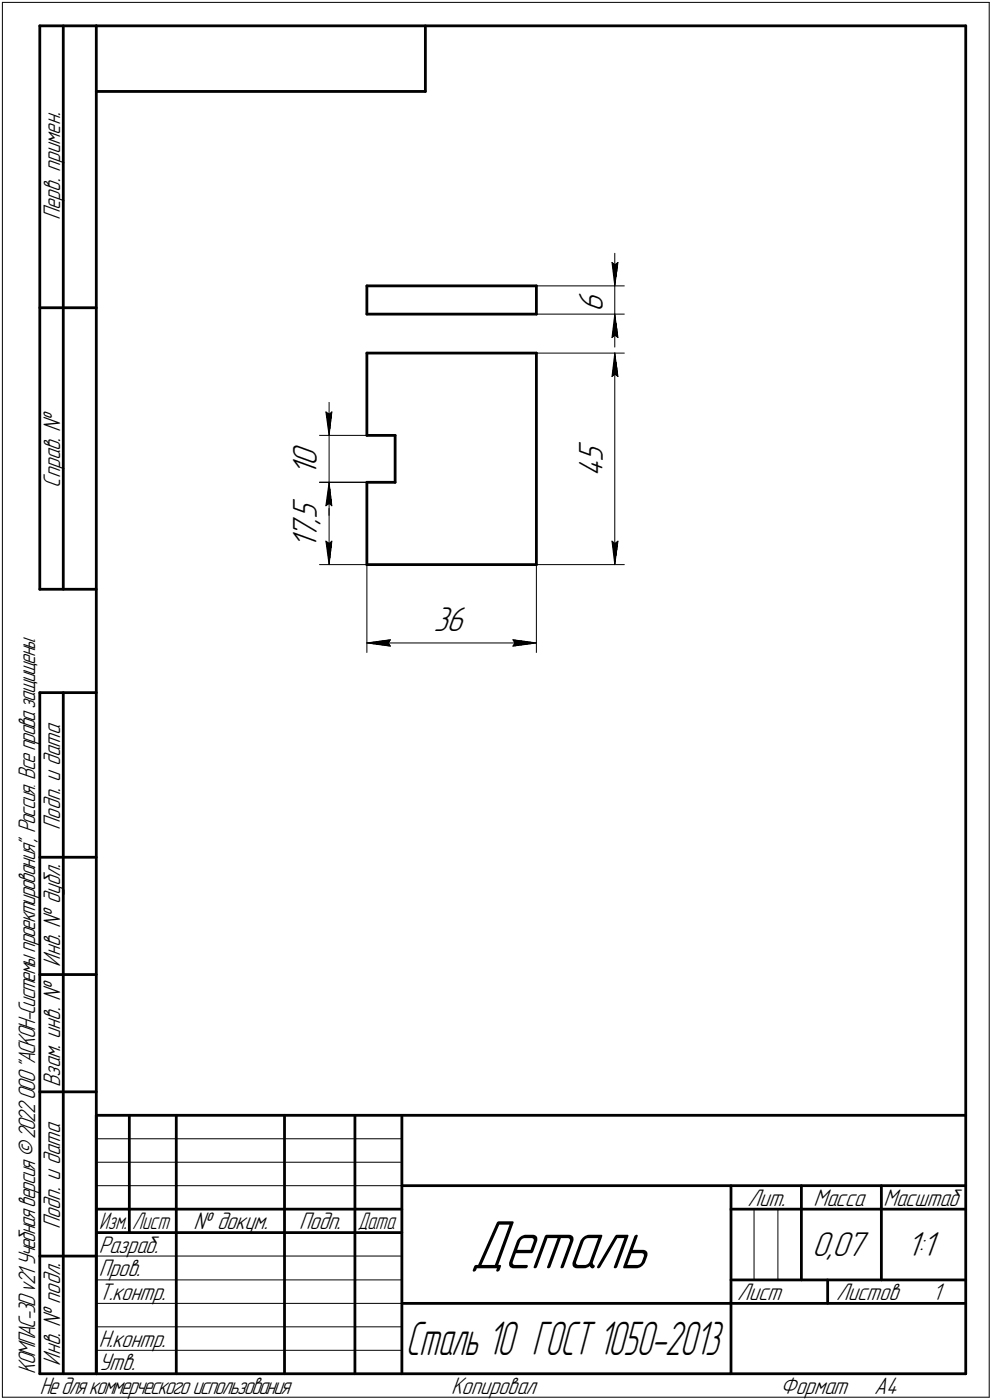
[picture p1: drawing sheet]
<svg xmlns="http://www.w3.org/2000/svg" width="211mm" height="298mm" viewBox="0 0 211 298" stroke-linecap="round" stroke-linejoin="round" font-family="sans-serif">
<g fill="none" stroke="#000" stroke-width=".59">
<path d="M8.5 5.5v120zM8.5 5.5h12zM13.5 5.5v120zM20.5 5.5v287zM20.5 5.5h185zM20.5 19.5h70zM90.5 5.5v14zM205.5 5.5v287zM8.5 65.5h12zM78.1 60.9v6zM78.1 60.9h36zM78.1 66.9h36z"/>
<path d="M78.1 75.2v17.5zM78.1 75.2h36zM114.1 60.9v6zM114.1 75.2v45zM78.1 92.7h6zM84.1 92.7v10zM78.1 102.7v17.5zM78.1 102.7h6zM8.5 125.5h12zM78.1 120.2h36zM8.5 147.5v145zM8.5 147.5h12z"/>
<path d="M13.5 147.5v145zM8.5 182.5h12zM8.5 207.5h12zM8.5 232.5h12zM20.5 237.5h185zM20.5 237.5v55zM27.5 237.5v25zM37.5 237.5v55zM60.5 237.5v55zM75.5 237.5v55zM85.5 237.5v55zM20.5 257.5h65z"/>
<path d="M85.5 252.5h120zM155.5 252.5v40zM155.5 257.5h15zM170.5 252.5v20zM170.5 257.5h35zM187.5 252.5v20zM8.5 267.5h12zM20.5 262.5h65zM85.5 277.5h70zM155.5 277.5h50zM155.5 272.5h50zM176.1 272.5v5z"/>
<path d="M8.5 292.5h12zM20.5 292.5h185z"/>
</g>
<g fill="none" stroke="#000" stroke-width=".21">
<path d="M.5 .5v297zM.5 .5h210zM210.5 .5v297zM130.2 55.9l.6 .5zM130.2 55.9l.6 5zM130.8 56.4l.7-.5zM130.8 53.9v7zM131.5 55.9l-.7 5zM114.1 60.9h18.7zM114.1 66.9h18.7zM114.1 75.2h18.7zM130.2 71.9l.6-.5z"/>
<path d="M130.8 66.9l-.6 5zM130.8 71.4l.7 .5zM130.8 66.9l.7 5zM130.8 66.9v7zM130.8 60.9v6zM130.8 75.2l.7 5zM130.8 79.7l.7 .5zM130.8 75.2l-.6 5zM130.8 75.2v45zM68 92.7h16.1zM69.3 87.7l.7 .5zM69.3 87.7l.7 5z"/>
<path d="M70 88.2l.6-.5zM70 85.7v7zM70 92.7v10zM70.6 87.7l-.6 5zM130.2 80.2l.6-.5zM68 102.7h10.1zM68 102.7h16.1zM69.3 107.7l.7-.5zM69.3 115.2l.7 5zM69.3 115.2l.7 .5zM70 102.7l.6 5zM70 107.2l.6 .5z"/>
<path d="M70 102.7l-.7 5zM70 115.7l.6-.5zM70 102.7v17.5zM70 102.7v7zM70.6 115.2l-.6 5zM130.2 115.2l.6 5zM130.2 115.2l.6 .5zM130.8 115.7l.7-.5zM131.5 115.2l-.7 5zM68 120.2h10.1zM78.1 120.2v18.7zM78.1 136.9l5-.7z"/>
<path d="M78.1 136.9l5 .7zM78.1 136.9h36zM82.6 136.9l.5 .7zM83.1 136.2l-.5 .7zM109.1 137.6l5-.7zM109.1 136.2l.5 .7zM109.1 136.2l5 .7zM109.6 136.9l-.5 .7zM114.1 120.2h18.7zM114.1 120.2v18.7zM20.5 247.5h65zM20.5 252.5h65z"/>
<path d="M20.5 242.5h65zM160.4 257.5v15zM165.5 257.5v15zM20.5 267.5h65zM20.5 272.5h65zM20.5 277.5h65zM.5 297.5h210zM20.5 282.5h65zM20.5 287.5h65z"/>
</g>
<g fill="#fff" stroke="#fff" stroke-width=".21">
<path d="M122.7 61.4h7.2zM122.7 61.5h7.2zM122.7 61.6h7.2zM122.7 61.6h7.2zM122.7 61.7h7.2zM122.7 61.8h7.2zM122.7 61.9h7.2zM122.7 62h7.2zM122.7 62.1h7.2zM122.7 62.1h7.2zM122.7 62.2h7.2zM122.7 62.3h7.2zM122.7 62.4h7.2zM122.7 62.5h7.2zM122.7 62.6h7.2zM122.7 62.7h7.2zM122.7 62.7h7.2zM122.7 62.8h7.2zM122.7 62.9h7.2zM122.7 63h7.2zM122.7 63.1h7.2zM122.7 63.2h7.2zM122.7 63.2h7.2zM122.7 63.3h7.2zM122.7 63.4h7.2zM122.7 63.5h7.2zM122.7 63.6h7.2zM122.7 63.7h7.2zM122.7 63.8h7.2zM122.7 63.8h7.2zM122.7 63.9h7.2zM122.7 64h7.2zM122.7 64.1h7.2zM122.7 64.2h7.2zM122.7 64.3h7.2zM122.7 64.3h7.2zM122.7 64.4h7.2zM122.7 64.5h7.2zM122.7 64.6h7.2zM122.7 64.7h7.2zM122.7 64.8h7.2zM122.7 64.9h7.2zM122.7 64.9h7.2zM122.7 65h7.2zM122.7 65.1h7.2zM122.7 65.2h7.2zM122.7 65.3h7.2zM122.7 65.4h7.2zM122.7 65.4h7.2zM122.7 65.5h7.2zM122.7 65.6h7.2zM122.7 65.7h7.2zM122.7 65.8h7.2zM122.7 65.9h7.2zM122.7 66h7.2zM122.7 66h7.2zM122.7 66.1h7.2zM122.7 66.2h7.2zM122.7 66.3h7.2z"/>
<path d="M129.6 55.4h2.5zM129.7 55.5h2.4zM129.7 55.5h2.4zM129.7 55.6h2.4zM129.7 55.7h2.4zM129.7 55.8h2.4zM129.7 55.9h2.4zM129.7 56h2.4zM129.8 56h2.2zM129.8 56.1h2.2zM129.8 56.2h2.2zM129.8 56.3h2.2zM129.8 56.4h2.2zM129.8 56.5h2.2zM129.8 56.6h2.2zM129.9 56.6h2zM129.9 56.7h2zM129.9 56.8h2zM129.9 56.9h2zM129.9 57h2zM129.9 57.1h2zM129.9 57.1h2zM129.9 57.2h1.9zM130 57.3h1.8zM130 57.4h1.8zM130 57.5h1.8zM130 57.6h1.8zM130 57.7h1.8zM130 57.7h1.8zM130 57.8h1.8zM130 57.9h1.7zM130 58h1.7zM130 58.1h1.7zM130 58.2h1.7zM130 58.3h1.7zM130 58.3h1.7zM130 58.4h1.7zM130.1 58.5h1.6zM130.1 58.6h1.6zM130.1 58.7h1.6zM130.1 58.8h1.6zM130.1 58.8h1.6zM130.1 58.9h1.6zM130.1 59h1.6zM130.1 59.1h1.5zM130.2 59.2h1.4zM130.2 59.3h1.4zM130.3 59.4h1.2zM130.3 59.4h1.2zM130.3 59.5h1.1zM130.4 59.6h1zM130.4 59.7h.9zM130.5 59.8h.8zM130.5 59.9h.8zM130.5 59.9h.7zM130.6 60h.6zM130.6 60.1h.5zM130.6 60.2h.5zM130.6 60.3h.5zM130.6 60.4h.5zM130.7 60.5h.4zM130.7 60.5h.3zM130.7 60.6h.3z"/>
<path d="M130.7 67.1h.3zM130.7 67.2h.3zM130.7 67.3h.4zM130.6 67.4h.5zM130.6 67.5h.5zM130.6 67.6h.5zM130.6 67.6h.5zM130.6 67.7h.6zM130.5 67.8h.7zM130.5 67.9h.8zM130.5 68h.8zM130.4 68.1h.9zM130.4 68.2h1zM130.3 68.2h1.1zM130.3 68.3h1.2zM130.3 68.4h1.2zM130.2 68.5h1.4zM130.2 68.6h1.4zM130.1 68.7h1.5zM130.1 68.7h1.6zM130.1 68.8h1.6zM130.1 68.9h1.6zM130.1 69h1.6zM130.1 69.1h1.6zM130.1 69.2h1.6zM130.1 69.3h1.6zM130 69.3h1.7zM130 69.4h1.7zM130 69.5h1.7zM130 69.6h1.7zM130 69.7h1.7zM130 69.8h1.7zM130 69.8h1.7zM130 69.9h1.8zM130 70h1.8zM130 70.1h1.8zM130 70.2h1.8zM130 70.3h1.8zM130 70.4h1.8zM130 70.4h1.8zM129.9 70.5h1.9zM129.9 70.6h2zM129.9 70.7h2zM129.9 70.8h2zM129.9 70.9h2zM129.9 71h2zM129.9 71h2zM129.9 71.1h2zM129.8 71.2h2.2zM129.8 71.3h2.2zM129.8 71.4h2.2zM129.8 71.5h2.2zM129.8 71.5h2.2zM129.8 71.6h2.2zM129.8 71.7h2.2zM129.7 71.8h2.4zM129.7 71.9h2.4zM129.7 72h2.4zM129.7 72.1h2.4zM129.7 72.1h2.4zM129.7 72.2h2.4zM129.7 72.3h2.4z"/>
<path d="M122.7 93.8h7.2zM122.7 93.9h7.2zM122.7 94h7.2zM122.7 94.1h7.2zM122.7 94.1h7.2zM122.7 94.2h7.2zM122.7 94.3h7.2zM122.7 94.4h7.2zM122.7 94.5h7.2zM122.7 94.6h7.2zM122.7 94.7h7.2zM122.7 94.7h7.2zM122.7 94.8h7.2zM122.7 94.9h7.2zM122.7 95h7.2zM122.7 95.1h7.2zM122.7 95.2h7.2zM122.7 95.2h7.2zM122.7 95.3h7.2zM122.7 95.4h7.2zM122.7 95.5h7.2zM122.7 95.6h7.2zM122.7 95.7h7.2zM122.7 95.8h7.2zM122.7 95.8h7.2zM122.7 95.9h7.2zM122.7 96h7.2zM122.7 96.1h7.2zM122.7 96.2h7.2zM122.7 96.3h7.2zM122.7 96.4h7.2zM122.7 96.4h7.2zM122.7 96.5h7.2zM122.7 96.6h7.2zM122.7 96.7h7.2zM122.7 96.8h7.2zM122.7 96.9h7.2zM122.7 96.9h7.2zM122.7 97h7.2zM122.7 97.1h7.2zM122.7 97.2h7.2zM122.7 97.3h7.2zM122.7 97.4h7.2zM122.7 97.5h7.2zM122.7 97.5h7.2zM122.7 97.6h7.2zM122.7 97.7h7.2zM122.7 97.8h7.2zM122.7 97.9h7.2zM122.7 98h7.2zM122.7 98h7.2zM122.7 98.1h7.2zM122.7 98.2h7.2zM122.7 98.3h7.2zM122.7 98.4h7.2zM122.7 98.5h7.2zM122.7 98.6h7.2zM122.7 98.6h7.2zM122.7 98.7h7.2zM122.7 98.8h7.2zM122.7 98.9h7.2zM122.7 99h7.2zM122.7 99.1h7.2zM122.7 99.1h7.2zM122.7 99.2h7.2zM122.7 99.3h7.2zM122.7 99.4h7.2zM122.7 99.5h7.2zM122.7 99.6h7.2zM122.7 99.7h7.2zM122.7 99.7h7.2zM122.7 99.8h7.2zM122.7 99.9h7.2zM122.7 100h7.2zM122.7 100.1h7.2zM122.7 100.2h7.2zM122.7 100.2h7.2zM122.7 100.3h7.2zM122.7 100.4h7.2zM122.7 100.5h7.2zM122.7 100.6h7.2zM122.7 100.7h7.2zM122.7 100.8h7.2zM122.7 100.8h7.2zM122.7 100.9h7.2zM122.7 101h7.2zM122.7 101.1h7.2zM122.7 101.2h7.2zM122.7 101.3h7.2zM122.7 101.3h7.2zM122.7 101.4h7.2zM122.7 101.5h7.2z"/>
<path d="M130.7 75.4h.3zM130.7 75.5h.3zM130.7 75.6h.4zM130.6 75.7h.5zM130.6 75.8h.5zM130.6 75.9h.5zM130.6 75.9h.5zM130.6 76h.6zM130.5 76.1h.7zM130.5 76.2h.8zM130.5 76.3h.8zM130.4 76.4h.9zM130.4 76.5h1zM130.3 76.5h1.1zM130.3 76.6h1.2zM130.3 76.7h1.2zM130.2 76.8h1.4zM130.2 76.9h1.4zM130.1 77h1.5zM130.1 77h1.6zM130.1 77.1h1.6zM130.1 77.2h1.6zM130.1 77.3h1.6zM130.1 77.4h1.6zM130.1 77.5h1.6zM130.1 77.6h1.6zM130 77.6h1.7zM130 77.7h1.7zM130 77.8h1.7zM130 77.9h1.7zM130 78h1.7zM130 78.1h1.7zM130 78.1h1.7zM130 78.2h1.8zM130 78.3h1.8zM130 78.4h1.8zM130 78.5h1.8zM130 78.6h1.8zM130 78.7h1.8zM130 78.7h1.8zM129.9 78.8h1.9zM129.9 78.9h2zM129.9 79h2zM129.9 79.1h2zM129.9 79.2h2zM129.9 79.2h2zM129.9 79.3h2zM129.9 79.4h2zM129.8 79.5h2.2zM129.8 79.6h2.2zM129.8 79.7h2.2zM129.8 79.8h2.2zM129.8 79.8h2.2zM129.8 79.9h2.2zM129.8 80h2.2zM129.7 80.1h2.4zM129.7 80.2h2.4zM129.7 80.3h2.4zM129.7 80.3h2.4zM129.7 80.4h2.4zM129.7 80.5h2.4zM129.7 80.6h2.4z"/>
<path d="M129.6 114.7h2.5zM129.7 114.8h2.4zM129.7 114.9h2.4zM129.7 115h2.4zM129.7 115.1h2.4zM129.7 115.1h2.4zM129.7 115.2h2.4zM129.7 115.3h2.4zM129.8 115.4h2.2zM129.8 115.5h2.2zM129.8 115.6h2.2zM129.8 115.7h2.2zM129.8 115.7h2.2zM129.8 115.8h2.2zM129.8 115.9h2.2zM129.9 116h2zM129.9 116.1h2zM129.9 116.2h2zM129.9 116.2h2zM129.9 116.3h2zM129.9 116.4h2zM129.9 116.5h2zM129.9 116.6h1.9zM130 116.7h1.8zM130 116.8h1.8zM130 116.8h1.8zM130 116.9h1.8zM130 117h1.8zM130 117.1h1.8zM130 117.2h1.8zM130 117.3h1.7zM130 117.3h1.7zM130 117.4h1.7zM130 117.5h1.7zM130 117.6h1.7zM130 117.7h1.7zM130 117.8h1.7zM130.1 117.9h1.6zM130.1 117.9h1.6zM130.1 118h1.6zM130.1 118.1h1.6zM130.1 118.2h1.6zM130.1 118.3h1.6zM130.1 118.4h1.6zM130.1 118.4h1.5zM130.2 118.5h1.4zM130.2 118.6h1.4zM130.3 118.7h1.2zM130.3 118.8h1.2zM130.3 118.9h1.1zM130.4 119h1zM130.4 119h.9zM130.5 119.1h.8zM130.5 119.2h.8zM130.5 119.3h.7zM130.6 119.4h.6zM130.6 119.5h.5zM130.6 119.5h.5zM130.6 119.6h.5zM130.6 119.7h.5zM130.7 119.8h.4zM130.7 119.9h.3zM130.7 120h.3z"/>
<path d="M92.2 128.8h7.8zM92.2 128.9h7.8zM92.2 128.9h7.8zM92.2 129h7.8zM92.2 129.1h7.8zM92.2 129.2h7.8zM92.2 129.3h7.8zM92.2 129.4h7.8zM92.2 129.5h7.8zM92.2 129.5h7.8zM92.2 129.6h7.8zM92.2 129.7h7.8zM92.2 129.8h7.8zM92.2 129.9h7.8zM92.2 130h7.8zM92.2 130h7.8zM92.2 130.1h7.8zM92.2 130.2h7.8zM92.2 130.3h7.8zM92.2 130.4h7.8zM92.2 130.5h7.8zM92.2 130.6h7.8zM92.2 130.6h7.8zM92.2 130.7h7.8zM92.2 130.8h7.8zM92.2 130.9h7.8zM92.2 131h7.8zM92.2 131.1h7.8zM92.2 131.1h7.8zM92.2 131.2h7.8zM92.2 131.3h7.8zM92.2 131.4h7.8zM92.2 131.5h7.8zM92.2 131.6h7.8zM92.2 131.7h7.8zM92.2 131.7h7.8zM92.2 131.8h7.8zM92.2 131.9h7.8zM92.2 132h7.8zM92.2 132.1h7.8zM92.2 132.2h7.8zM92.2 132.2h7.8zM92.2 132.3h7.8zM92.2 132.4h7.8zM92.2 132.5h7.8zM92.2 132.6h7.8zM92.2 132.7h7.8zM92.2 132.8h7.8zM92.2 132.8h7.8zM92.2 132.9h7.8zM92.2 133h7.8zM92.2 133.1h7.8zM92.2 133.2h7.8zM92.2 133.3h7.8zM92.2 133.3h7.8zM92.2 133.4h7.8zM92.2 133.5h7.8zM92.2 133.6h7.8zM92.2 133.7h7.8zM92.2 133.8h7.8zM92.2 133.9h7.8zM92.2 133.9h7.8zM92.2 134h7.8zM92.2 134.1h7.8zM92.2 134.2h7.8zM92.2 134.3h7.8zM92.2 134.4h7.8zM92.2 134.5h7.8zM92.2 134.5h7.8zM92.2 134.6h7.8zM92.2 134.7h7.8zM92.2 134.8h7.8zM92.2 134.9h7.8zM92.2 135h7.8zM92.2 135h7.8zM92.2 135.1h7.8zM92.2 135.2h7.8zM92.2 135.3h7.8zM92.2 135.4h7.8zM92.2 135.5h7.8zM92.2 135.6h7.8zM92.2 135.6h7.8zM92.2 135.7h7.8zM92.2 135.8h7.8z"/>
<path d="M83 135.7h.6zM82.4 135.8h1.2zM81.8 135.9h1.8zM81.2 136h2.4zM80.6 136.1h3zM79.9 136.1h3.7zM79.8 136.2h3.8zM79.6 136.3h4zM79.3 136.4h4.3zM79.2 136.5h4.4zM78.9 136.6h4.7zM78.7 136.7h4.9zM78.5 136.7h5.1zM78.3 136.8h5.3zM78.1 136.9h5.5zM78.3 137h5.3zM78.5 137.1h5.1zM78.7 137.2h4.9zM78.9 137.2h4.7zM79.2 137.3h4.4zM79.3 137.4h4.3zM79.6 137.5h4zM79.8 137.6h3.8zM79.9 137.7h3.7zM80.7 137.8h2.9zM81.4 137.8h2.2zM82.1 137.9h1.5zM82.9 138h.7z"/>
<path d="M108.6 135.7h.7zM108.6 135.8h1.3zM108.6 135.9h1.9zM108.6 136h2.6zM108.6 136.1h3.2zM108.6 136.1h3.8zM108.6 136.2h4zM108.6 136.3h4.2zM108.6 136.4h4.3zM108.6 136.5h4.6zM108.6 136.6h4.8zM108.6 136.7h4.9zM108.6 136.7h5.2zM108.6 136.8h5.4zM108.6 136.9h5.5zM108.6 137h5.4zM108.6 137.1h5.2zM108.6 137.2h4.9zM108.6 137.2h4.8zM108.6 137.3h4.6zM108.6 137.4h4.3zM108.6 137.5h4.2zM108.6 137.6h4zM108.6 137.7h3.8zM108.6 137.8h3.1zM108.6 137.8h2.3zM108.6 137.9h1.6zM108.6 138h.8z"/>
<path d="M61.8 106h7.2zM61.8 106.1h7.2zM61.8 106.2h7.2zM61.8 106.3h7.2zM61.8 106.3h7.2zM61.8 106.4h7.2zM61.8 106.5h7.2zM61.8 106.6h7.2zM61.8 106.7h7.2zM61.8 106.8h7.2zM61.8 106.8h7.2zM61.8 106.9h7.2zM61.8 107h7.2zM61.8 107.1h7.2zM61.8 107.2h7.2zM61.8 107.3h7.2zM61.8 107.4h7.2zM61.8 107.4h7.2zM61.8 107.5h7.2zM61.8 107.6h7.2zM61.8 107.7h7.2zM61.8 107.8h7.2zM61.8 107.9h7.2zM61.8 107.9h7.2zM61.8 108h7.2zM61.8 108.1h7.2zM61.8 108.2h7.2zM61.8 108.3h7.2zM61.8 108.4h7.2zM61.8 108.5h7.2zM61.8 108.5h7.2zM61.8 108.6h7.2zM61.8 108.7h7.2zM61.8 108.8h7.2zM61.8 108.9h7.2zM61.8 109h7.2zM61.8 109.1h7.2zM61.8 109.1h7.2zM61.8 109.2h7.2zM61.8 109.3h7.2zM61.8 109.4h7.2zM61.8 109.5h7.2zM61.8 109.6h7.2zM61.8 109.6h7.2zM61.8 109.7h7.2zM61.8 109.8h7.2zM61.8 109.9h7.2zM61.8 110h7.2zM61.8 110.1h7.2zM61.8 110.2h7.2zM61.8 110.2h7.2zM61.8 110.3h7.2zM61.8 110.4h7.2zM61.8 110.5h7.2zM61.8 110.6h7.2zM61.8 110.7h7.2zM61.8 110.7h7.2zM61.8 110.8h7.2zM61.8 110.9h7.2zM61.8 111h7.2zM61.8 111.1h7.2zM61.8 111.2h7.2zM61.8 111.3h7.2zM61.8 111.3h7.2zM61.8 111.4h7.2zM61.8 111.5h7.2zM61.8 111.6h7.2zM61.8 111.7h7.2zM61.8 111.8h7.2zM61.8 111.8h7.2zM61.8 111.9h7.2zM61.8 112h7.2zM61.8 112.1h7.2zM61.8 112.2h7.2zM61.8 112.3h7.2zM61.8 112.4h7.2zM61.8 112.4h7.2zM61.8 112.5h7.2zM61.8 112.6h7.2zM61.8 112.7h7.2zM61.8 112.8h7.2zM61.8 112.9h7.2zM61.8 112.9h7.2zM61.8 113h7.2zM61.8 113.1h7.2zM61.8 113.2h7.2zM61.8 113.3h7.2zM61.8 113.4h7.2zM61.8 113.5h7.2zM61.8 113.5h7.2zM61.8 113.6h7.2zM61.8 113.7h7.2zM61.8 113.8h7.2zM61.8 113.9h7.2zM61.8 114h7.2zM61.8 114h7.2zM61.8 114.1h7.2zM61.8 114.2h7.2zM61.8 114.3h7.2zM61.8 114.4h7.2zM61.8 114.5h7.2zM61.8 114.6h7.2zM61.8 114.6h7.2zM61.8 114.7h7.2zM61.8 114.8h7.2zM61.8 114.9h7.2zM61.8 115h7.2zM61.8 115.1h7.2zM61.8 115.1h7.2zM61.8 115.2h7.2zM61.8 115.3h7.2zM61.8 115.4h7.2zM61.8 115.5h7.2zM61.8 115.6h7.2zM61.8 115.7h7.2zM61.8 115.7h7.2zM61.8 115.8h7.2zM61.8 115.9h7.2zM61.8 116h7.2zM61.8 116.1h7.2zM61.8 116.2h7.2zM61.8 116.2h7.2zM61.8 116.3h7.2zM61.8 116.4h7.2zM61.8 116.5h7.2zM61.8 116.6h7.2zM61.8 116.7h7.2zM61.8 116.8h7.2zM61.8 116.8h7.2z"/>
<path d="M69.9 103h.3zM69.9 103h.3zM69.8 103.1h.4zM69.8 103.2h.5zM69.8 103.3h.5zM69.8 103.4h.6zM69.8 103.5h.6zM69.7 103.5h.7zM69.7 103.6h.7zM69.6 103.7h.8zM69.6 103.8h.8zM69.5 103.9h1zM69.5 104h1zM69.5 104.1h1.1zM69.4 104.1h1.2zM69.4 104.2h1.2zM69.3 104.3h1.4zM69.3 104.4h1.4zM69.3 104.5h1.4zM69.3 104.6h1.5zM69.3 104.6h1.5zM69.3 104.7h1.5zM69.3 104.8h1.5zM69.3 104.9h1.5zM69.3 105h1.5zM69.3 105.1h1.5zM69.2 105.2h1.7zM69.2 105.2h1.7zM69.2 105.3h1.7zM69.2 105.4h1.7zM69.2 105.5h1.7zM69.2 105.6h1.7zM69.2 105.7h1.7zM69.1 105.7h1.9zM69.1 105.8h1.9zM69.1 105.9h1.9zM69.1 106h1.9zM69.1 106.1h1.9zM69.1 106.2h1.9zM69.1 106.3h1.9zM69 106.3h2zM69 106.4h2zM69 106.5h2zM69 106.6h2zM69 106.7h2zM69 106.8h2zM69 106.8h2zM69 106.9h2zM68.9 107h2.2zM68.9 107.1h2.2zM68.9 107.2h2.2zM68.9 107.3h2.2zM68.9 107.4h2.2zM68.9 107.4h2.2zM68.9 107.5h2.2zM68.8 107.6h2.4zM68.8 107.7h2.4zM68.8 107.8h2.4zM68.8 107.9h2.4zM68.8 107.9h2.4zM68.8 108h2.4zM68.8 108.1h2.4z"/>
<path d="M68.7 114.7h2.5zM68.8 114.8h2.4zM68.8 114.9h2.4zM68.8 115h2.4zM68.8 115.1h2.4zM68.8 115.1h2.4zM68.8 115.2h2.4zM68.8 115.3h2.4zM68.9 115.4h2.2zM68.9 115.5h2.2zM68.9 115.6h2.2zM68.9 115.7h2.2zM68.9 115.7h2.2zM68.9 115.8h2.2zM68.9 115.9h2.2zM69 116h2zM69 116.1h2zM69 116.2h2zM69 116.2h2zM69 116.3h2zM69 116.4h2zM69 116.5h2zM69 116.6h2zM69.1 116.7h1.9zM69.1 116.8h1.9zM69.1 116.8h1.9zM69.1 116.9h1.9zM69.1 117h1.9zM69.1 117.1h1.9zM69.1 117.2h1.9zM69.2 117.3h1.7zM69.2 117.3h1.7zM69.2 117.4h1.7zM69.2 117.5h1.7zM69.2 117.6h1.7zM69.2 117.7h1.7zM69.2 117.8h1.7zM69.3 117.9h1.5zM69.3 117.9h1.5zM69.3 118h1.5zM69.3 118.1h1.5zM69.3 118.2h1.5zM69.3 118.3h1.5zM69.3 118.4h1.5zM69.3 118.4h1.4zM69.3 118.5h1.4zM69.3 118.6h1.4zM69.4 118.7h1.2zM69.4 118.8h1.2zM69.5 118.9h1.1zM69.5 119h1zM69.5 119h1zM69.6 119.1h.8zM69.6 119.2h.8zM69.7 119.3h.7zM69.7 119.4h.7zM69.8 119.5h.6zM69.8 119.5h.6zM69.8 119.6h.5zM69.8 119.7h.5zM69.8 119.8h.4zM69.9 119.9h.3zM69.9 120h.3z"/>
<path d="M61.8 94.1h7.2zM61.8 94.2h7.2zM61.8 94.3h7.2zM61.8 94.4h7.2zM61.8 94.5h7.2zM61.8 94.6h7.2zM61.8 94.7h7.2zM61.8 94.7h7.2zM61.8 94.8h7.2zM61.8 94.9h7.2zM61.8 95h7.2zM61.8 95.1h7.2zM61.8 95.2h7.2zM61.8 95.2h7.2zM61.8 95.3h7.2zM61.8 95.4h7.2zM61.8 95.5h7.2zM61.8 95.6h7.2zM61.8 95.7h7.2zM61.8 95.8h7.2zM61.8 95.8h7.2zM61.8 95.9h7.2zM61.8 96h7.2zM61.8 96.1h7.2zM61.8 96.2h7.2zM61.8 96.3h7.2zM61.8 96.4h7.2zM61.8 96.4h7.2zM61.8 96.5h7.2zM61.8 96.6h7.2zM61.8 96.7h7.2zM61.8 96.8h7.2zM61.8 96.9h7.2zM61.8 96.9h7.2zM61.8 97h7.2zM61.8 97.1h7.2zM61.8 97.2h7.2zM61.8 97.3h7.2zM61.8 97.4h7.2zM61.8 97.5h7.2zM61.8 97.5h7.2zM61.8 97.6h7.2zM61.8 97.7h7.2zM61.8 97.8h7.2zM61.8 97.9h7.2zM61.8 98h7.2zM61.8 98h7.2zM61.8 98.1h7.2zM61.8 98.2h7.2zM61.8 98.3h7.2zM61.8 98.4h7.2zM61.8 98.5h7.2zM61.8 98.6h7.2zM61.8 98.6h7.2zM61.8 98.7h7.2zM61.8 98.8h7.2zM61.8 98.9h7.2zM61.8 99h7.2zM61.8 99.1h7.2zM61.8 99.1h7.2zM61.8 99.2h7.2zM61.8 99.3h7.2zM61.8 99.4h7.2zM61.8 99.5h7.2zM61.8 99.6h7.2zM61.8 99.7h7.2zM61.8 99.7h7.2zM61.8 99.8h7.2zM61.8 99.9h7.2zM61.8 100h7.2zM61.8 100.1h7.2zM61.8 100.2h7.2zM61.8 100.2h7.2zM61.8 100.3h7.2zM61.8 100.4h7.2zM61.8 100.5h7.2zM61.8 100.6h7.2zM61.8 100.7h7.2zM61.8 100.8h7.2zM61.8 100.8h7.2zM61.8 100.9h7.2zM61.8 101h7.2zM61.8 101.1h7.2zM61.8 101.2h7.2z"/>
<path d="M69.9 103h.3zM69.9 103h.3zM69.8 103.1h.4zM69.8 103.2h.5zM69.8 103.3h.5zM69.8 103.4h.6zM69.8 103.5h.6zM69.7 103.5h.7zM69.7 103.6h.7zM69.6 103.7h.8zM69.6 103.8h.8zM69.5 103.9h1zM69.5 104h1zM69.5 104.1h1.1zM69.4 104.1h1.2zM69.4 104.2h1.2zM69.3 104.3h1.4zM69.3 104.4h1.4zM69.3 104.5h1.4zM69.3 104.6h1.5zM69.3 104.6h1.5zM69.3 104.7h1.5zM69.3 104.8h1.5zM69.3 104.9h1.5zM69.3 105h1.5zM69.3 105.1h1.5zM69.2 105.2h1.7zM69.2 105.2h1.7zM69.2 105.3h1.7zM69.2 105.4h1.7zM69.2 105.5h1.7zM69.2 105.6h1.7zM69.2 105.7h1.7zM69.1 105.7h1.9zM69.1 105.8h1.9zM69.1 105.9h1.9zM69.1 106h1.9zM69.1 106.1h1.9zM69.1 106.2h1.9zM69.1 106.3h1.9zM69 106.3h2zM69 106.4h2zM69 106.5h2zM69 106.6h2zM69 106.7h2zM69 106.8h2zM69 106.8h2zM69 106.9h2zM68.9 107h2.2zM68.9 107.1h2.2zM68.9 107.2h2.2zM68.9 107.3h2.2zM68.9 107.4h2.2zM68.9 107.4h2.2zM68.9 107.5h2.2zM68.8 107.6h2.4zM68.8 107.7h2.4zM68.8 107.8h2.4zM68.8 107.9h2.4zM68.8 107.9h2.4zM68.8 108h2.4zM68.8 108.1h2.4z"/>
<path d="M68.7 87.2h2.5zM68.8 87.3h2.4zM68.8 87.4h2.4zM68.8 87.5h2.4zM68.8 87.5h2.4zM68.8 87.6h2.4zM68.8 87.7h2.4zM68.8 87.8h2.4zM68.9 87.9h2.2zM68.9 88h2.2zM68.9 88.1h2.2zM68.9 88.1h2.2zM68.9 88.2h2.2zM68.9 88.3h2.2zM68.9 88.4h2.2zM69 88.5h2zM69 88.6h2zM69 88.6h2zM69 88.7h2zM69 88.8h2zM69 88.9h2zM69 89h2zM69 89.1h2zM69.1 89.2h1.9zM69.1 89.2h1.9zM69.1 89.3h1.9zM69.1 89.4h1.9zM69.1 89.5h1.9zM69.1 89.6h1.9zM69.1 89.7h1.9zM69.2 89.7h1.7zM69.2 89.8h1.7zM69.2 89.9h1.7zM69.2 90h1.7zM69.2 90.1h1.7zM69.2 90.2h1.7zM69.2 90.3h1.7zM69.3 90.3h1.5zM69.3 90.4h1.5zM69.3 90.5h1.5zM69.3 90.6h1.5zM69.3 90.7h1.5zM69.3 90.8h1.5zM69.3 90.8h1.5zM69.3 90.9h1.4zM69.3 91h1.4zM69.3 91.1h1.4zM69.4 91.2h1.2zM69.4 91.3h1.2zM69.5 91.4h1.1zM69.5 91.4h1zM69.5 91.5h1zM69.6 91.6h.8zM69.6 91.7h.8zM69.7 91.8h.7zM69.7 91.9h.7zM69.8 91.9h.6zM69.8 92h.6zM69.8 92.1h.5zM69.8 92.2h.5zM69.8 92.3h.4zM69.9 92.4h.3zM69.9 92.5h.3z"/>
</g>
<g fill="#000" stroke="#000" stroke-width=".21">
<path d="M130.3 56h.2zM130.3 56.1h.3zM130.3 56.2h.3zM130.3 56.3h.4zM130.3 56.4h.5zM130.3 56.5h.5zM130.3 56.6h.5zM130.4 56.6h.4zM130.4 56.7h.4zM130.4 56.8h.4zM130.4 56.9h.4zM130.4 57h.4zM130.4 57.1h.4zM130.4 57.1h.4zM130.4 57.2h.4zM130.5 57.3h.3zM130.5 57.4h.3zM130.5 57.5h.3zM130.5 57.6h.3zM130.5 57.7h.3zM130.5 57.7h.3zM130.5 57.8h.3zM130.5 57.9h.3zM130.5 58h.3zM130.6 58.1h.2zM130.6 58.2h.2zM130.6 58.3h.2zM130.6 58.3h.2zM130.6 58.4h.2zM130.6 58.5h.2zM130.6 58.6h.2zM130.6 58.7h.2zM130.6 58.8h.2zM130.6 58.8h.2zM130.6 58.9h.2zM130.6 59h.2zM130.6 59.1h.2zM130.6 59.2h.2zM130.6 59.3h.2zM130.6 59.4h.2zM130.6 59.4h.2z"/>
<path d="M131.3 56h.2zM131.1 56.1h.4zM131.1 56.2h.4zM131 56.3h.5zM130.8 56.4h.7zM130.8 56.5h.7zM130.8 56.6h.6zM130.8 56.6h.6zM130.8 56.7h.6zM130.8 56.8h.6zM130.8 56.9h.6zM130.8 57h.6zM130.8 57.1h.6zM130.8 57.1h.5zM130.8 57.2h.5zM130.8 57.3h.5zM130.8 57.4h.5zM130.8 57.5h.5zM130.8 57.6h.5zM130.8 57.7h.5zM130.8 57.7h.5zM130.8 57.8h.4zM130.8 57.9h.4zM130.8 58h.4zM130.8 58.1h.4zM130.8 58.2h.4zM130.8 58.3h.4zM130.8 58.3h.4zM130.8 58.4h.3zM130.8 58.5h.3zM130.8 58.6h.3zM130.8 58.7h.3zM130.8 58.8h.3zM130.8 58.8h.3zM130.8 58.9h.3zM130.8 59h.3zM130.8 59.1h.3zM130.8 59.2h.3zM130.8 59.3h.3zM130.8 59.4h.3zM130.8 59.4h.3zM130.8 59.5h.3zM130.8 59.6h.3zM130.8 59.7h.2zM130.8 59.8h.2zM130.8 59.9h.2zM130.8 59.9h.2zM130.8 60h.2zM130.8 60.1h.2zM130.8 60.2h.2z"/>
<path d="M130.6 68.3h.2zM130.6 68.4h.2zM130.6 68.5h.2zM130.6 68.6h.2zM130.6 68.7h.2zM130.6 68.7h.2zM130.6 68.8h.2zM130.6 68.9h.2zM130.6 69h.2zM130.6 69.1h.2zM130.6 69.2h.2zM130.6 69.3h.2zM130.6 69.3h.2zM130.6 69.4h.2zM130.6 69.5h.2zM130.6 69.6h.2zM130.6 69.7h.2zM130.5 69.8h.3zM130.5 69.8h.3zM130.5 69.9h.3zM130.5 70h.3zM130.5 70.1h.3zM130.5 70.2h.3zM130.5 70.3h.3zM130.5 70.4h.3zM130.5 70.4h.3zM130.4 70.5h.4zM130.4 70.6h.4zM130.4 70.7h.4zM130.4 70.8h.4zM130.4 70.9h.4zM130.4 71h.4zM130.4 71h.4zM130.4 71.1h.4zM130.3 71.2h.5zM130.3 71.3h.5zM130.3 71.4h.5zM130.3 71.5h.4zM130.3 71.5h.3zM130.3 71.6h.3zM130.3 71.7h.2z"/>
<path d="M130.6 76.6h.2zM130.6 76.7h.2zM130.6 76.8h.2zM130.6 76.9h.2zM130.6 77h.2zM130.6 77h.2zM130.6 77.1h.2zM130.6 77.2h.2zM130.6 77.3h.2zM130.6 77.4h.2zM130.6 77.5h.2zM130.6 77.6h.2zM130.6 77.6h.2zM130.6 77.7h.2zM130.6 77.8h.2zM130.6 77.9h.2zM130.6 78h.2zM130.5 78.1h.3zM130.5 78.1h.3zM130.5 78.2h.3zM130.5 78.3h.3zM130.5 78.4h.3zM130.5 78.5h.3zM130.5 78.6h.3zM130.5 78.7h.3zM130.5 78.7h.3zM130.4 78.8h.4zM130.4 78.9h.4zM130.4 79h.4zM130.4 79.1h.4zM130.4 79.2h.4zM130.4 79.2h.4zM130.4 79.3h.4zM130.4 79.4h.4zM130.3 79.5h.5zM130.3 79.6h.5zM130.3 79.7h.5zM130.3 79.8h.4zM130.3 79.8h.3zM130.3 79.9h.3zM130.3 80h.2z"/>
<path d="M130.8 67.6h.2zM130.8 67.6h.2zM130.8 67.7h.2zM130.8 67.8h.2zM130.8 67.9h.2zM130.8 68h.2zM130.8 68.1h.2zM130.8 68.2h.3zM130.8 68.2h.3zM130.8 68.3h.3zM130.8 68.4h.3zM130.8 68.5h.3zM130.8 68.6h.3zM130.8 68.7h.3zM130.8 68.7h.3zM130.8 68.8h.3zM130.8 68.9h.3zM130.8 69h.3zM130.8 69.1h.3zM130.8 69.2h.3zM130.8 69.3h.3zM130.8 69.3h.3zM130.8 69.4h.4zM130.8 69.5h.4zM130.8 69.6h.4zM130.8 69.7h.4zM130.8 69.8h.4zM130.8 69.8h.4zM130.8 69.9h.4zM130.8 70h.5zM130.8 70.1h.5zM130.8 70.2h.5zM130.8 70.3h.5zM130.8 70.4h.5zM130.8 70.4h.5zM130.8 70.5h.5zM130.8 70.6h.5zM130.8 70.7h.6zM130.8 70.8h.6zM130.8 70.9h.6zM130.8 71h.6zM130.8 71h.6zM130.8 71.1h.6zM130.8 71.2h.6zM130.8 71.3h.7zM130.8 71.4h.7zM131 71.5h.5zM131.1 71.5h.4zM131.1 71.6h.4zM131.3 71.7h.2z"/>
<path d="M130.8 75.9h.2zM130.8 75.9h.2zM130.8 76h.2zM130.8 76.1h.2zM130.8 76.2h.2zM130.8 76.3h.2zM130.8 76.4h.2zM130.8 76.5h.3zM130.8 76.5h.3zM130.8 76.6h.3zM130.8 76.7h.3zM130.8 76.8h.3zM130.8 76.9h.3zM130.8 77h.3zM130.8 77h.3zM130.8 77.1h.3zM130.8 77.2h.3zM130.8 77.3h.3zM130.8 77.4h.3zM130.8 77.5h.3zM130.8 77.6h.3zM130.8 77.6h.3zM130.8 77.7h.4zM130.8 77.8h.4zM130.8 77.9h.4zM130.8 78h.4zM130.8 78.1h.4zM130.8 78.1h.4zM130.8 78.2h.4zM130.8 78.3h.5zM130.8 78.4h.5zM130.8 78.5h.5zM130.8 78.6h.5zM130.8 78.7h.5zM130.8 78.7h.5zM130.8 78.8h.5zM130.8 78.9h.5zM130.8 79h.6zM130.8 79.1h.6zM130.8 79.2h.6zM130.8 79.2h.6zM130.8 79.3h.6zM130.8 79.4h.6zM130.8 79.5h.6zM130.8 79.6h.7zM130.8 79.7h.7zM131 79.8h.5zM131.1 79.8h.4zM131.1 79.9h.4zM131.3 80h.2z"/>
<path d="M69.4 87.9h.2zM69.4 88h.3zM69.4 88.1h.4zM69.4 88.1h.5zM69.4 88.2h.6zM69.4 88.3h.6zM69.5 88.4h.5zM69.5 88.5h.5zM69.5 88.6h.5zM69.5 88.6h.5zM69.5 88.7h.5zM69.5 88.8h.5zM69.5 88.9h.5zM69.6 89h.4zM69.6 89.1h.4zM69.6 89.2h.4zM69.6 89.2h.4zM69.6 89.3h.4zM69.6 89.4h.4zM69.6 89.5h.4zM69.6 89.6h.4zM69.7 89.7h.3zM69.7 89.7h.3zM69.7 89.8h.3zM69.7 89.9h.3zM69.7 90h.3zM69.7 90.1h.3zM69.7 90.2h.3zM69.8 90.3h.2zM69.8 90.3h.2zM69.8 90.4h.2zM69.8 90.5h.2zM69.8 90.6h.2zM69.8 90.7h.2zM69.8 90.8h.2zM69.8 90.8h.2zM69.8 90.9h.2zM69.8 91h.2zM69.8 91.1h.2zM69.8 91.2h.2zM69.8 91.3h.2zM69.8 91.4h.2zM69.8 91.4h.2z"/>
<path d="M70.4 87.9h.2zM70.4 88h.2zM70.3 88.1h.3zM70.2 88.1h.4zM70 88.2h.6zM70 88.3h.6zM70 88.4h.6zM70 88.5h.5zM70 88.6h.5zM70 88.6h.5zM70 88.7h.5zM70 88.8h.5zM70 88.9h.5zM70 89h.5zM70 89.1h.5zM70 89.2h.4zM70 89.2h.4zM70 89.3h.4zM70 89.4h.4zM70 89.5h.4zM70 89.6h.4zM70 89.7h.4zM70 89.7h.4zM70 89.8h.4zM70 89.9h.4zM70 90h.4zM70 90.1h.4zM70 90.2h.4zM70 90.3h.4zM70 90.3h.4zM70 90.4h.4zM70 90.5h.4zM70 90.6h.3zM70 90.7h.3zM70 90.8h.3zM70 90.8h.3zM70 90.9h.3zM70 91h.3zM70 91.1h.3zM70 91.2h.3zM70 91.3h.3zM70 91.4h.2zM70 91.4h.2zM70 91.5h.2zM70 91.6h.2zM70 91.7h.2zM70 91.8h.2zM70 91.9h.2zM70 91.9h.2z"/>
<path d="M69.4 115.4h.2zM69.4 115.5h.3zM69.4 115.6h.4zM69.4 115.7h.5zM69.4 115.7h.6zM69.4 115.8h.6zM69.5 115.9h.5zM69.5 116h.5zM69.5 116.1h.5zM69.5 116.2h.5zM69.5 116.2h.5zM69.5 116.3h.5zM69.5 116.4h.5zM69.6 116.5h.4zM69.6 116.6h.4zM69.6 116.7h.4zM69.6 116.8h.4zM69.6 116.8h.4zM69.6 116.9h.4zM69.6 117h.4zM69.6 117.1h.4zM69.7 117.2h.3zM69.7 117.3h.3zM69.7 117.3h.3zM69.7 117.4h.3zM69.7 117.5h.3zM69.7 117.6h.3zM69.7 117.7h.3zM69.8 117.8h.2zM69.8 117.9h.2zM69.8 117.9h.2zM69.8 118h.2zM69.8 118.1h.2zM69.8 118.2h.2zM69.8 118.3h.2zM69.8 118.4h.2zM69.8 118.4h.2zM69.8 118.5h.2zM69.8 118.6h.2zM69.8 118.7h.2zM69.8 118.8h.2zM69.8 118.9h.2zM69.8 119h.2z"/>
<path d="M69.8 104h.2zM69.8 104.1h.2zM69.8 104.1h.2zM69.8 104.2h.2zM69.8 104.3h.2zM69.8 104.4h.2zM69.8 104.5h.2zM69.8 104.6h.2zM69.8 104.6h.2zM69.8 104.7h.2zM69.8 104.8h.2zM69.8 104.9h.2zM69.8 105h.2zM69.8 105.1h.2zM69.8 105.2h.2zM69.7 105.2h.3zM69.7 105.3h.3zM69.7 105.4h.3zM69.7 105.5h.3zM69.7 105.6h.3zM69.7 105.7h.3zM69.7 105.7h.3zM69.6 105.8h.4zM69.6 105.9h.4zM69.6 106h.4zM69.6 106.1h.4zM69.6 106.2h.4zM69.6 106.3h.4zM69.6 106.3h.4zM69.6 106.4h.4zM69.5 106.5h.5zM69.5 106.6h.5zM69.5 106.7h.5zM69.5 106.8h.5zM69.5 106.8h.5zM69.5 106.9h.5zM69.5 107h.5zM69.4 107.1h.6zM69.4 107.2h.6zM69.4 107.3h.5zM69.4 107.4h.4zM69.4 107.4h.3zM69.4 107.5h.2z"/>
<path d="M69.8 104h.2zM69.8 104.1h.2zM69.8 104.1h.2zM69.8 104.2h.2zM69.8 104.3h.2zM69.8 104.4h.2zM69.8 104.5h.2zM69.8 104.6h.2zM69.8 104.6h.2zM69.8 104.7h.2zM69.8 104.8h.2zM69.8 104.9h.2zM69.8 105h.2zM69.8 105.1h.2zM69.8 105.2h.2zM69.7 105.2h.3zM69.7 105.3h.3zM69.7 105.4h.3zM69.7 105.5h.3zM69.7 105.6h.3zM69.7 105.7h.3zM69.7 105.7h.3zM69.6 105.8h.4zM69.6 105.9h.4zM69.6 106h.4zM69.6 106.1h.4zM69.6 106.2h.4zM69.6 106.3h.4zM69.6 106.3h.4zM69.6 106.4h.4zM69.5 106.5h.5zM69.5 106.6h.5zM69.5 106.7h.5zM69.5 106.8h.5zM69.5 106.8h.5zM69.5 106.9h.5zM69.5 107h.5zM69.4 107.1h.6zM69.4 107.2h.6zM69.4 107.3h.5zM69.4 107.4h.4zM69.4 107.4h.3zM69.4 107.5h.2z"/>
<path d="M70 103.5h.2zM70 103.5h.2zM70 103.6h.2zM70 103.7h.2zM70 103.8h.2zM70 103.9h.2zM70 104h.2zM70 104.1h.2zM70 104.1h.3zM70 104.2h.3zM70 104.3h.3zM70 104.4h.3zM70 104.5h.3zM70 104.6h.3zM70 104.6h.3zM70 104.7h.3zM70 104.8h.3zM70 104.9h.4zM70 105h.4zM70 105.1h.4zM70 105.2h.4zM70 105.2h.4zM70 105.3h.4zM70 105.4h.4zM70 105.5h.4zM70 105.6h.4zM70 105.7h.4zM70 105.7h.4zM70 105.8h.4zM70 105.9h.4zM70 106h.4zM70 106.1h.4zM70 106.2h.4zM70 106.3h.4zM70 106.3h.5zM70 106.4h.5zM70 106.5h.5zM70 106.6h.5zM70 106.7h.5zM70 106.8h.5zM70 106.8h.5zM70 106.9h.5zM70 107h.6zM70 107.1h.6zM70 107.2h.6zM70.2 107.3h.4zM70.3 107.4h.3zM70.4 107.4h.2zM70.4 107.5h.2z"/>
<path d="M70 103.5h.2zM70 103.5h.2zM70 103.6h.2zM70 103.7h.2zM70 103.8h.2zM70 103.9h.2zM70 104h.2zM70 104.1h.2zM70 104.1h.3zM70 104.2h.3zM70 104.3h.3zM70 104.4h.3zM70 104.5h.3zM70 104.6h.3zM70 104.6h.3zM70 104.7h.3zM70 104.8h.3zM70 104.9h.4zM70 105h.4zM70 105.1h.4zM70 105.2h.4zM70 105.2h.4zM70 105.3h.4zM70 105.4h.4zM70 105.5h.4zM70 105.6h.4zM70 105.7h.4zM70 105.7h.4zM70 105.8h.4zM70 105.9h.4zM70 106h.4zM70 106.1h.4zM70 106.2h.4zM70 106.3h.4zM70 106.3h.5zM70 106.4h.5zM70 106.5h.5zM70 106.6h.5zM70 106.7h.5zM70 106.8h.5zM70 106.8h.5zM70 106.9h.5zM70 107h.6zM70 107.1h.6zM70 107.2h.6zM70.2 107.3h.4zM70.3 107.4h.3zM70.4 107.4h.2zM70.4 107.5h.2z"/>
<path d="M70.4 115.4h.2zM70.4 115.5h.2zM70.3 115.6h.3zM70.2 115.7h.4zM70 115.7h.6zM70 115.8h.6zM70 115.9h.6zM70 116h.5zM70 116.1h.5zM70 116.2h.5zM70 116.2h.5zM70 116.3h.5zM70 116.4h.5zM70 116.5h.5zM70 116.6h.5zM70 116.7h.4zM70 116.8h.4zM70 116.8h.4zM70 116.9h.4zM70 117h.4zM70 117.1h.4zM70 117.2h.4zM70 117.3h.4zM70 117.3h.4zM70 117.4h.4zM70 117.5h.4zM70 117.6h.4zM70 117.7h.4zM70 117.8h.4zM70 117.9h.4zM70 117.9h.4zM70 118h.4zM70 118.1h.3zM70 118.2h.3zM70 118.3h.3zM70 118.4h.3zM70 118.4h.3zM70 118.5h.3zM70 118.6h.3zM70 118.7h.3zM70 118.8h.3zM70 118.9h.2zM70 119h.2zM70 119h.2zM70 119.1h.2zM70 119.2h.2zM70 119.3h.2zM70 119.4h.2zM70 119.5h.2z"/>
<path d="M130.3 115.4h.2zM130.3 115.5h.3zM130.3 115.6h.3zM130.3 115.7h.4zM130.3 115.7h.5zM130.3 115.8h.5zM130.3 115.9h.5zM130.4 116h.4zM130.4 116.1h.4zM130.4 116.2h.4zM130.4 116.2h.4zM130.4 116.3h.4zM130.4 116.4h.4zM130.4 116.5h.4zM130.4 116.6h.4zM130.5 116.7h.3zM130.5 116.8h.3zM130.5 116.8h.3zM130.5 116.9h.3zM130.5 117h.3zM130.5 117.1h.3zM130.5 117.2h.3zM130.5 117.3h.3zM130.5 117.3h.3zM130.6 117.4h.2zM130.6 117.5h.2zM130.6 117.6h.2zM130.6 117.7h.2zM130.6 117.8h.2zM130.6 117.9h.2zM130.6 117.9h.2zM130.6 118h.2zM130.6 118.1h.2zM130.6 118.2h.2zM130.6 118.3h.2zM130.6 118.4h.2zM130.6 118.4h.2zM130.6 118.5h.2zM130.6 118.6h.2zM130.6 118.7h.2zM130.6 118.8h.2z"/>
<path d="M131.3 115.4h.2zM131.1 115.5h.4zM131.1 115.6h.4zM131 115.7h.5zM130.8 115.7h.7zM130.8 115.8h.7zM130.8 115.9h.6zM130.8 116h.6zM130.8 116.1h.6zM130.8 116.2h.6zM130.8 116.2h.6zM130.8 116.3h.6zM130.8 116.4h.6zM130.8 116.5h.5zM130.8 116.6h.5zM130.8 116.7h.5zM130.8 116.8h.5zM130.8 116.8h.5zM130.8 116.9h.5zM130.8 117h.5zM130.8 117.1h.5zM130.8 117.2h.4zM130.8 117.3h.4zM130.8 117.3h.4zM130.8 117.4h.4zM130.8 117.5h.4zM130.8 117.6h.4zM130.8 117.7h.4zM130.8 117.8h.3zM130.8 117.9h.3zM130.8 117.9h.3zM130.8 118h.3zM130.8 118.1h.3zM130.8 118.2h.3zM130.8 118.3h.3zM130.8 118.4h.3zM130.8 118.4h.3zM130.8 118.5h.3zM130.8 118.6h.3zM130.8 118.7h.3zM130.8 118.8h.3zM130.8 118.9h.3zM130.8 119h.3zM130.8 119h.2zM130.8 119.1h.2zM130.8 119.2h.2zM130.8 119.3h.2zM130.8 119.4h.2zM130.8 119.5h.2zM130.8 119.5h.2z"/>
<path d="M78.1 136.9h4.5zM78.7 137h4zM79.3 137.1h3.5zM80 137.2h2.8zM80.6 137.2h2.3zM81.2 137.3h1.8zM81.9 137.4h1.1zM82.5 137.5h.6z"/>
<path d="M82.5 136.3h.6zM81.9 136.4h1.1zM81.2 136.5h1.8zM80.6 136.6h2.3zM80 136.7h2.8zM79.3 136.7h3.5zM78.7 136.8h4z"/>
<path d="M109.2 136.3h.6zM109.3 136.4h1.1zM109.3 136.5h1.8zM109.4 136.6h2.3zM109.5 136.7h2.8zM109.5 136.7h3.4zM109.6 136.8h3.9z"/>
<path d="M109.6 136.9h4.5zM109.6 137h3.9zM109.5 137.1h3.4zM109.5 137.2h2.8zM109.4 137.2h2.3zM109.3 137.3h1.8zM109.3 137.4h1.1zM109.2 137.5h.6z"/>
</g>
<text font-size="15.6" x="100" y="270.1">Деталь</text>
<text font-size="10.6" x="86.4" y="288.5">Сталь 10 ГОСТ 1050-2013</text>
<g font-size="7.8">
<text x="128.3" y="66.4" transform="rotate(-90 128.3 66.4)">6</text>
<text x="67.4" y="101.3" transform="rotate(-90 67.4 101.3)">1</text>
<text x="67.4" y="99.1" transform="rotate(-90 67.4 99.1)">0</text>
<text x="128.3" y="101.6" transform="rotate(-90 128.3 101.6)">4</text>
<text x="128.3" y="98.4" transform="rotate(-90 128.3 98.4)">5</text>
<text x="67.4" y="111.6" transform="rotate(-90 67.4 111.6)">,</text>
<text x="67.4" y="110.6" transform="rotate(-90 67.4 110.6)">5</text>
<text x="67.4" y="116.9" transform="rotate(-90 67.4 116.9)">1</text>
<text x="67.4" y="114.8" transform="rotate(-90 67.4 114.8)">7</text>
<text x="92.2" y="134.4">36</text>
<text x="172.8" y="267.5">0,07</text>
<text x="192.9" y="267.5">1:1</text>
</g>
<g font-size="5.4">
<text x="12.8" y="46.9" transform="rotate(-90 12.8 46.9)">Перв. примен.</text>
<text x="12.8" y="103.8" transform="rotate(-90 12.8 103.8)">Справ. №</text>
<text x="12.8" y="176.7" transform="rotate(-90 12.8 176.7)">Подп. и дата</text>
<text x="12.8" y="205.8" transform="rotate(-90 12.8 205.8)">Инв. № дубл.</text>
<text x="12.8" y="231.6" transform="rotate(-90 12.8 231.6)">Взам. инв. №</text>
<text x="159.1" y="256.8">Лит.</text>
<text x="173.1" y="256.8">Масса</text>
<text x="188" y="256.8">Масштаб</text>
<text x="12.8" y="261.7" transform="rotate(-90 12.8 261.7)">Подп. и дата</text>
<text x="41.2" y="261.8">№ докум.</text>
<text x="63.6" y="261.8">Подп.</text>
<text x="21" y="266.8">Разраб.</text>
<text x="21" y="271.8">Пров.</text>
<text x="21" y="276.8">Т.контр.</text>
<text x="156.9" y="276.8">Лист</text>
<text x="177.9" y="276.8">Листов</text>
<text x="198.4" y="276.8">1</text>
<text x="21" y="286.8">Н.контр.</text>
<text x="7.5" y="292.5" transform="rotate(-90 7.5 292.5)">КОМПАС-3Dv21 Учебнаяверсия©2022ООО&quot;АСКОН-Системыпроектирования&quot;, Россия. Всеправазащищены.</text>
<text x="12.8" y="290.8" transform="rotate(-90 12.8 290.8)">Инв. № подл.</text>
<text x="21" y="291.8">Утв.</text>
<text x="8.5" y="296.7">Недлякоммерческогоиспользования</text>
<text x="96" y="296.8">Копировал</text>
<text x="166" y="296.8">Формат</text>
<text x="186" y="296.8">A4</text>
</g>
<g font-size="5.3">
<text x="21.1" y="261.8">Изм.</text>
<text x="28.1" y="261.8">Лист</text>
<text x="76.1" y="261.8">Дата</text>
</g>
</svg>
